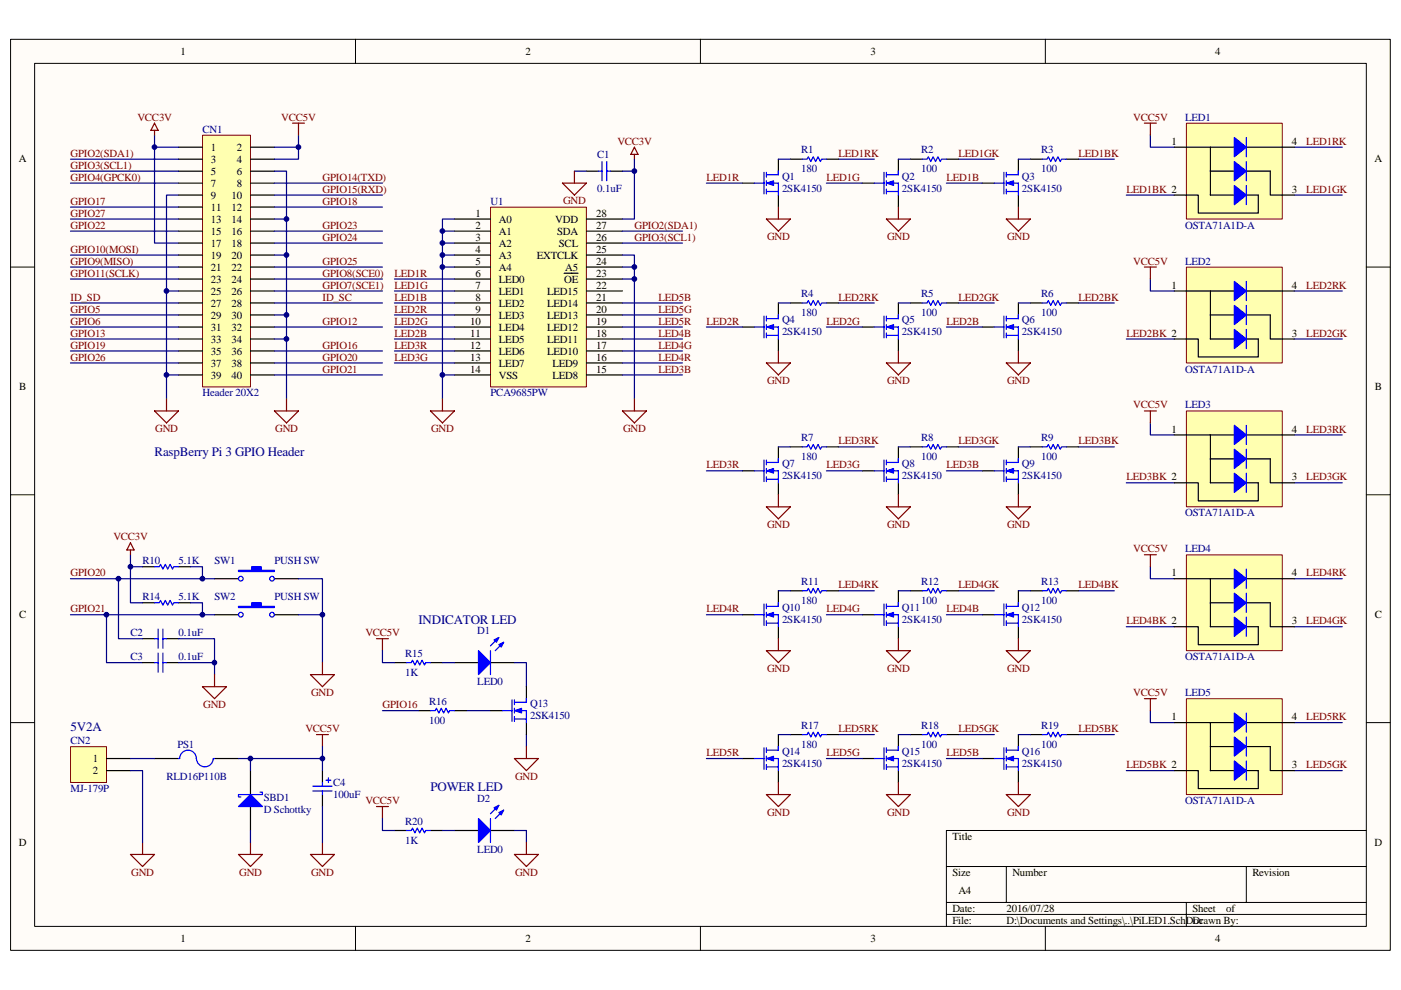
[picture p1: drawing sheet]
<svg xmlns="http://www.w3.org/2000/svg" width="297mm" height="210mm" viewBox="0 0 297 210" stroke-linecap="round" stroke-linejoin="round" font-family="sans-serif">
<path d="M2.3 8.4h292.5v193.2h-292.5z" fill="#fffcf8"/>
<path d="M2.2 8.3h292.6v193.3h-292.6z" fill="none" stroke="#000" stroke-width=".21"/>
<path d="M7.4 13.5h282.3v183h-282.3z" fill="#fffcf8"/>
<g fill="none" stroke="#000" stroke-width=".21">
<path d="M7.3 13.4h282.4v183.1h-282.4zM75.4 8.3v5.1M148.5 8.3v5.1M221.6 8.3v5.1M2.2 56.6h5.1M289.7 56.6h5.1M2.2 104.9h5.1M289.7 104.9h5.1M2.2 153.3h5.1M289.7 153.3h5.1M289.7 176.1h-89v20.4M75.4 196.5v5.1"/>
<path d="M148.5 196.5v5.1M200.7 183.8h89M200.7 191.4h89M200.7 194h89M213.4 183.8v7.6M221.6 196.5v5.1M251.5 191.4v5.1M264.2 183.8v7.6"/>
</g>
<path d="M68.4 163.4v2.6M68.4 168.5v2.6" fill="none" stroke="#000" stroke-width=".25"/>
<path d="M66.3 166.8h4.1M66.3 167.8h4.1M68.4 166v.8M68.4 167.8v.7M69.1 165.5h1M69.6 165v1" fill="none" stroke="#00f" stroke-width=".25"/>
<path d="M67.1 155.8h2.5M68.4 155.8v2.5M68.4 178.7v2.5M65.8 181.2h5.1l-2.5 2.6z" fill="none" stroke="#800000" stroke-width=".25"/>
<path d="M15 158.4h7.6v7.6h-7.6z" fill="#ffffb0"/>
<path d="M15 158.4h7.6v7.6h-7.6z" fill="none" stroke="#800000" stroke-width=".21"/>
<g fill="none" stroke="#000" stroke-width=".25">
<path d="M30.2 120.2h2.6M30.2 127.8h2.6M30.2 135.5h2.6M35.3 135.5h2.5M37.8 120.2h2.6M37.8 127.8h2.6M45.5 122.7h5.1M45.5 130.4h5.1M58.2 122.7h5.1M58.2 130.4h5.1M30.2 140.5h2.6M35.3 140.5h2.5"/>
<path d="M22.6 160.9h5.1M22.6 163.4h5.1"/>
</g>
<path d="M27.7 115.1l.7 1.5h-1.5zM27.7 116.6v1.1M42.9 145.6h5.1l-2.5 2.6zM45.5 143.1v2.5M65.8 143.1h5.1l-2.5 2.5zM68.4 140.5v2.6M30.2 178.7v2.5M27.7 181.2h5.1l-2.6 2.6z" fill="none" stroke="#800000" stroke-width=".25"/>
<g fill="#00f" stroke="#00f" stroke-width=".25">
<path d="M50.6 121h2.8v-.8h2v.8h2.8v.2h-7.6z" fill-rule="evenodd"/>
<path d="M50.6 128.6h2.8v-.8h2v.8h2.8v.3h-7.6z" fill-rule="evenodd"/>
</g>
<g fill="none" stroke="#00f" stroke-width=".25">
<path d="M32.8 120.2h1l.2-.5 .5 1 .5-1 .6 1 .5-1 .5 1 .2-.5h1M32.8 127.8h1l.2-.5 .5 1.1 .5-1.1 .6 1.1 .5-1.1 .5 1.1 .2-.6h1M32.8 135.5h.7M33.5 133.4v4.1M33.5 138.5v4.1M34.5 133.4v4.1M34.5 138.5v4.1M34.5 135.5h.8M32.8 140.5h.7M34.5 140.5h.8"/>
<circle cx="51.1" cy="130.4" r=".5"/>
<circle cx="51.1" cy="122.7" r=".5"/>
<circle cx="57.7" cy="130.4" r=".5"/>
<circle cx="57.7" cy="122.7" r=".5"/>
</g>
<path d="M27.7 117.7v10.1h2.5M14.9 122.7h30.6M14.9 130.4h30.6M22.6 130.4v10.1h7.6M25.1 122.7v12.8h5.1M27.7 120.2h2.5M40.4 120.2h2.5v2.5M40.4 127.8h2.5v2.6M63.3 122.7h5.1v7.7h-5.1M68.4 130.4v10.1M45.5 140.5v2.6" fill="none" stroke="#000080" stroke-width=".25"/>
<path d="M43 28.7h10.1v53.4h-10.1z" fill="#ffffb0"/>
<path d="M42.9 28.7h10.2v53.4h-10.2z" fill="none" stroke="#800000" stroke-width=".21"/>
<g fill="none" stroke="#000" stroke-width=".25">
<path d="M37.8 31.2h5.1M37.8 33.8h5.1M37.8 36.3h5.1M37.8 38.8h5.1M53.1 31.2h5.1M53.1 33.8h5.1M53.1 36.3h5.1M53.1 38.8h5.1M37.8 41.4h5.1M37.8 43.9h5.1M37.8 46.5h5.1M37.8 49h5.1"/>
<path d="M37.8 51.6h5.1M37.8 54.1h5.1M37.8 56.6h5.1M37.8 59.2h5.1M53.1 41.4h5.1M53.1 43.9h5.1M53.1 46.5h5.1M53.1 49h5.1M53.1 51.6h5.1M53.1 54.1h5.1M53.1 56.6h5.1M53.1 59.2h5.1"/>
<path d="M37.8 61.7h5.1M37.8 64.3h5.1M37.8 66.8h5.1M37.8 69.4h5.1M37.8 71.9h5.1M37.8 74.4h5.1M37.8 77h5.1M37.8 79.5h5.1M53.1 61.7h5.1M53.1 64.3h5.1M53.1 66.8h5.1M53.1 69.4h5.1"/>
<path d="M53.1 71.9h5.1M53.1 74.4h5.1M53.1 77h5.1M53.1 79.5h5.1M53.1 163.4v5.1M53.1 171.1v5"/>
</g>
<g fill="none" stroke="#000080" stroke-width=".25">
<path d="M14.9 33.8h22.9M14.9 36.3h22.9M14.9 38.8h22.9M32.8 28.7v2.5h5M32.8 31.2v20.4h5M58.2 36.3h2.5v30.5h-2.5M58.2 38.8h22.9M63.3 28.7v2.5h-5.1M63.3 31.2v2.6h-5.1M14.9 54.1h22.9M14.9 46.5h22.9M14.9 43.9h22.9"/>
<path d="M14.9 49h22.9M14.9 56.6h22.9M14.9 59.2h22.9M37.8 41.4h-2.5v20.3h2.5M58.2 54.1h2.5M58.2 46.5h2.5M58.2 43.9h22.9M58.2 49h22.9M58.2 56.6h22.9M58.2 59.2h22.9M58.2 41.4h22.9M58.2 51.6h22.9"/>
<path d="M14.9 64.3h22.9M14.9 66.8h22.9M14.9 69.4h22.9M14.9 71.9h22.9M14.9 74.4h22.9M14.9 77h22.9M35.3 61.7v17.8h2.5M35.3 79.5v5.1M58.2 64.3h22.9M58.2 69.4h22.9M58.2 71.9h2.5M58.2 74.4h22.9"/>
<path d="M58.2 77h22.9M58.2 61.7h22.9M58.2 79.5h22.9M60.7 66.8v17.8M68.4 158.3v2.6h-15.3v2.5"/>
</g>
<path d="M32.8 26.1l.7 1.5h-1.5zM32.8 27.6v1.1M62 26.1h2.6M63.3 26.1v2.6M32.8 87.2h5l-2.5 2.5zM35.3 84.6v2.6M58.2 87.2h5.1l-2.6 2.5zM60.7 84.6v2.6" fill="none" stroke="#800000" stroke-width=".25"/>
<path d="M50.6 171.1l2.5-2.6 2.5 2.6z" fill="#00f" stroke="#00f" stroke-width=".25"/>
<path d="M55.1 168h.5v.5h-5v.5h.5" fill="none" stroke="#00f" stroke-width=".25"/>
<path d="M104 44h20.3v38.1h-20.3z" fill="#ffffb0"/>
<path d="M104 43.9h20.3v38.2h-20.3z" fill="none" stroke="#800000" stroke-width=".21"/>
<g fill="none" stroke="#000" stroke-width=".25">
<path d="M124.3 36.3h2.6M129.4 36.3h2.6M157.4 38.8h2.6M165 33.8v2.5M96.3 46.5h7.7M96.3 49h7.7M96.3 51.6h7.7M96.3 54.1h7.7M96.3 56.6h7.7M96.3 59.2h7.7M119.6 58h3M124.3 46.5h7.7"/>
<path d="M124.3 49h7.7M124.3 51.6h7.7M124.3 54.1h7.7M124.3 56.6h7.7M124.3 59.2h7.7M165 41.4v2.5M96.3 61.7h7.7M96.3 64.3h7.7M96.3 66.8h7.7M96.3 69.4h7.7M96.3 71.9h7.7M96.3 74.4h7.7"/>
<path d="M96.3 77h7.7M96.3 79.5h7.7M124.3 61.7h7.7M124.3 64.3h7.7M124.3 66.8h7.7M124.3 69.4h7.7M124.3 71.9h7.7M124.3 74.4h7.7M124.3 77h7.7M124.3 79.5h7.7M83.6 140.5h2.6M88.7 150.7h2.6"/>
<path d="M91.3 140.5h2.5M96.3 140.5h5.1M96.3 150.7h2.6M104 140.5h5.1M32.8 160.9h5M45.5 160.9h5.1M83.6 176.1h2.6M91.3 176.1h2.5M96.3 176.1h5.1M104 176.1h5.1"/>
</g>
<g fill="none" stroke="#000080" stroke-width=".25">
<path d="M121.8 36.3h2.5M132 36.3h2.5v10.2h-2.5M134.5 33.8v2.5M243.9 28.7v2.5h5.1M274.4 31.2h10.2M83.6 59.2h12.7M93.8 49h2.5M93.8 51.6h2.5M93.8 54.1h2.5M93.8 56.6h2.5M96.3 46.5h-2.5v38.1M132 54.1h2.5v30.5"/>
<path d="M132 49h12.7M132 51.6h12.7M132 56.6h2.5M132 59.2h2.5M238.8 41.4h10.2M274.4 41.4h10.2M83.6 61.7h12.7M83.6 64.3h12.7M83.6 66.8h12.7M83.6 69.4h12.7M83.6 71.9h12.7M83.6 74.4h12.7"/>
<path d="M83.6 77h12.7M93.8 79.5h2.5M132 79.5h12.7M132 64.3h12.7M132 66.8h12.7M132 69.4h12.7M132 71.9h12.7M132 74.4h12.7M132 77h12.7M37.8 135.5h7.7v5h-7.7M81.1 138v2.5h2.5M81.1 150.7h7.6"/>
<path d="M93.8 140.5h2.5M98.9 150.7h5.1M109.1 140.5h2.5v5.1M111.6 155.8v2.5M27.7 163.4h2.5v15.3M27.7 160.9h5.1M50.6 160.9h2.5M53.1 176.1v2.6M68.4 160.9v2.5M68.4 171.1v7.6M81.1 173.6v2.5h2.5M93.8 176.1h2.5"/>
<path d="M109.1 176.1h2.5v2.6"/>
</g>
<g fill="none" stroke="#800000" stroke-width=".25">
<path d="M119.2 38.8h5.1l-2.5 2.6zM121.8 36.3v2.5M134.5 31.2l.8 1.5h-1.6zM134.5 32.7v1.1M162.5 46.5h5.1l-2.6 2.5zM165 43.9v2.6M91.3 87.2h5l-2.5 2.5zM93.8 84.6v2.6M132 87.2h5.1l-2.6 2.5zM134.5 84.6v2.6M79.8 135.5h2.6M81.1 135.5v2.5"/>
<path d="M111.6 158.3v2.6M53.1 178.7v2.5M79.8 171.1h2.6M81.1 171.1v2.5M109.1 160.9h5l-2.5 2.5zM111.6 178.7v2.5M50.6 181.2h5l-2.5 2.6zM109.1 181.2h5l-2.5 2.6z"/>
</g>
<g fill="none" stroke="#00f" stroke-width=".25">
<path d="M126.9 36.3h.7M127.6 34.3v4M128.6 34.3v4M128.6 36.3h.8M160 38.8h2M162 36.6v4.5M162.5 38.8h2.5v2.6M162.5 36.6v1M162.5 38.3v1M165 36.3v.8h-2.5M162.5 40.6h2.5M162.5 40.1v1"/>
<path d="M104 138v5.1M105.8 135.2l-1.8 1.8M106.8 136.2l-1.8 1.8M86.2 140.5h1l.3-.5 .5 1.1 .5-1.1 .5 1.1 .5-1.1 .5 1.1 .3-.6h1M91.3 150.7h1l.2-.5 .5 1 .6-1 .5 1 .5-1 .5 1 .2-.5h1M37.8 160.9l.3-.1a1.77 1.77 0 0 1 1.8-1.7 1.77 1.77 0 0 1 1.7 1.8M41.7 160.9a1.77 1.77 0 0 0 1.7 1.7 1.77 1.77 0 0 0 1.8-1.6M45.2 160.9h.3M86.2 176.1h1l.3-.5 .5 1.1 .5-1.1 .5 1.1 .5-1.1 .5 1.1 .3-.6h1M104 173.6v5.1M105.8 170.8l-1.8 1.8M106.8 171.8l-1.8 1.8"/>
</g>
<g fill="#00f" stroke="#00f" stroke-width=".25">
<path d="M101.4 173.6l2.6 2.5-2.6 2.6z"/>
<path d="M105.8 172.3l1-.5-.5 1z"/>
<path d="M104.8 171.3l1-.5-.5 1z"/>
<path d="M101.4 138l2.6 2.5-2.6 2.6z"/>
<path d="M105.8 136.7l1-.5-.5 1z"/>
<path d="M104.8 135.7l1-.5-.5 1z"/>
</g>
<path d="M162.5 38.8l1.5-.5v1z" fill="#00f" stroke="#00f" stroke-width=".21"/>
<path d="M251.6 26.2h20.3v20.3h-20.3z" fill="#ffffb0"/>
<path d="M251.5 26.1h20.4v20.4h-20.4z" fill="none" stroke="#800000" stroke-width=".21"/>
<g fill="none" stroke="#000" stroke-width=".25">
<path d="M167.6 33.8h2.5M175.2 33.8h2.6M182.8 38.8h2.6M190.5 33.8v2.5M193 33.8h2.6M200.7 33.8h2.5M208.3 38.8h2.5M215.9 33.8v2.5M218.5 33.8h2.5M226.1 33.8h2.5M249 31.2h12.7M256.6 36.3h5.1"/>
<path d="M256.6 31.2v10.2h5.1M264.2 36.3h5.1v5.1h5.1M264.2 31.2h10.2M190.5 41.4v2.5M215.9 41.4v2.5M249 41.4h5.1v3.8h12.7v-3.8h-2.6M157.4 69.4h2.6M165 64.3v2.5M165 71.9v2.5M104 150.7h2.5M111.6 145.6v2.6M111.6 153.3v2.5"/>
</g>
<g fill="#00f" stroke="#00f" stroke-width=".25">
<path d="M261.7 29.2l2.5 2-2.5 2.1z"/>
<path d="M261.7 34.3l2.5 2-2.5 2z"/>
<path d="M261.7 39.3l2.5 2.1-2.5 2z"/>
</g>
<g fill="none" stroke="#00f" stroke-width=".25">
<path d="M170.1 33.8h1l.3-.5 .5 1 .5-1 .5 1 .5-1 .5 1 .3-.5h1M185.4 38.8h2M187.4 36.6v4.5M187.9 38.8h2.6v2.6M187.9 36.6v1M187.9 38.3v1M190.5 36.3v.8h-2.6M195.6 33.8h1l.2-.5 .5 1 .5-1 .5 1 .6-1 .5 1 .2-.5h1.1M210.8 38.8h2M212.8 36.6v4.5M213.4 38.8h2.5v2.6M213.4 36.6v1"/>
<path d="M213.4 38.3v1M215.9 36.3v.8h-2.5M221 33.8h1l.3-.5 .5 1 .5-1 .5 1 .5-1 .5 1 .3-.5h1M264.2 29.2v4.1M264.2 34.3v4M264.2 39.3v4.1M187.9 40.6h2.6M187.9 40.1v1M213.4 40.6h2.5M213.4 40.1v1M160 69.4h2M162 67.1v4.5"/>
<path d="M162.5 69.4h2.5v2.5M162.5 71.1h2.5M162.5 67.1v1M162.5 68.9v1M162.5 70.6v1M165 66.8v.8h-2.5M106.5 150.7h2.1M108.6 148.4v4.6M109.1 150.7h2.5v2.6M109.1 152.5h2.5M109.1 148.4v1.1M109.1 150.2v1"/>
<path d="M109.1 152v1M111.6 148.2v.7h-2.5"/>
</g>
<g fill="#00f" stroke="#00f" stroke-width=".21">
<path d="M109.1 150.7l1.5-.5v1z"/>
<path d="M187.9 38.8l1.6-.5v1z"/>
<path d="M213.4 38.8l1.5-.5v1z"/>
<path d="M162.5 69.4l1.5-.5v1z"/>
</g>
<g fill="none" stroke="#000080" stroke-width=".25">
<path d="M149.8 38.8h7.6M165 33.8h2.6M175.2 38.8h7.6M177.8 33.8h7.6M190.5 33.8h2.5M200.7 38.8h7.6M203.2 33.8h7.6M215.9 33.8h2.6M228.6 33.8h7.7M243.9 59.2v2.5h5.1M238.8 71.9h10.2M274.4 61.7h10.2"/>
<path d="M274.4 71.9h10.2"/>
</g>
<path d="M242.6 26.1h2.6M243.9 26.1v2.6M187.9 46.5h5.1l-2.5 2.5zM190.5 43.9v2.6M213.4 46.5h5.1l-2.6 2.5zM215.9 43.9v2.6M162.5 77h5.1l-2.6 2.5zM165 74.4v2.6" fill="none" stroke="#800000" stroke-width=".25"/>
<path d="M251.6 56.7h20.3v20.3h-20.3z" fill="#ffffb0"/>
<path d="M251.5 56.7h20.4v20.3h-20.4z" fill="none" stroke="#800000" stroke-width=".21"/>
<g fill="none" stroke="#000" stroke-width=".25">
<path d="M167.6 64.3h2.5M175.2 64.3h2.6M182.8 69.4h2.6M190.5 64.3v2.5M190.5 71.9v2.5M193 64.3h2.6M200.7 64.3h2.5M208.3 69.4h2.5M215.9 64.3v2.5M215.9 71.9v2.5M218.5 64.3h2.5M226.1 64.3h2.5"/>
<path d="M249 71.9h5.1v3.8h12.7v-3.8h-2.6M249 61.7h12.7M256.6 66.8h5.1M256.6 61.7v10.2h5.1M264.2 66.8h5.1v5.1h5.1M264.2 61.7h10.2M157.4 99.9h2.6M165 94.8v2.5M165 102.4v2.5"/>
</g>
<g fill="#00f" stroke="#00f" stroke-width=".25">
<path d="M261.7 59.7l2.5 2-2.5 2.1z"/>
<path d="M261.7 64.8l2.5 2-2.5 2.1z"/>
<path d="M261.7 69.9l2.5 2-2.5 2z"/>
</g>
<g fill="none" stroke="#00f" stroke-width=".25">
<path d="M264.2 59.7v4.1M170.1 64.3h1l.3-.5 .5 1 .5-1 .5 1 .5-1 .5 1 .3-.5h1M185.4 69.4h2M187.4 67.1v4.5M187.9 69.4h2.6v2.5M187.9 71.1h2.6M187.9 67.1v1M187.9 68.9v1M187.9 70.6v1M190.5 66.8v.8h-2.6M195.6 64.3h1l.2-.5 .5 1 .5-1 .5 1 .6-1 .5 1 .2-.5h1.1M210.8 69.4h2"/>
<path d="M212.8 67.1v4.5M213.4 69.4h2.5v2.5M213.4 71.1h2.5M213.4 67.1v1M213.4 68.9v1M213.4 70.6v1M215.9 66.8v.8h-2.5M221 64.3h1l.3-.5 .5 1 .5-1 .5 1 .5-1 .5 1 .3-.5h1M264.2 64.8v4.1M264.2 69.9v4M160 99.9h2M162 97.6v4.6"/>
<path d="M162.5 99.9h2.5v2.5M162.5 97.6v1M162.5 99.4v1M165 97.3v.8h-2.5M162.5 101.6h2.5M162.5 101.1v1.1"/>
</g>
<g fill="none" stroke="#000080" stroke-width=".25">
<path d="M149.8 69.4h7.6M165 64.3h2.6M175.2 69.4h7.6M177.8 64.3h7.6M190.5 64.3h2.5M200.7 69.4h7.6M203.2 64.3h7.6M215.9 64.3h2.6M228.6 64.3h7.7M243.9 89.7v2.5h5.1M274.4 92.2h10.2M238.8 102.4h10.2"/>
<path d="M274.4 102.4h10.2"/>
</g>
<path d="M242.6 56.6h2.6M243.9 56.6v2.6M187.9 77h5.1l-2.5 2.5zM190.5 74.4v2.6M213.4 77h5.1l-2.6 2.5zM215.9 74.4v2.6M162.5 107.5h5.1l-2.6 2.5zM165 104.9v2.6" fill="none" stroke="#800000" stroke-width=".25"/>
<g fill="#00f" stroke="#00f" stroke-width=".21">
<path d="M187.9 69.4l1.6-.5v1z"/>
<path d="M213.4 69.4l1.5-.5v1z"/>
<path d="M162.5 99.9l1.5-.5v1z"/>
</g>
<path d="M251.6 87.2h20.3v20.3h-20.3z" fill="#ffffb0"/>
<path d="M251.5 87.2h20.4v20.3h-20.4z" fill="none" stroke="#800000" stroke-width=".21"/>
<g fill="none" stroke="#000" stroke-width=".25">
<path d="M167.6 94.8h2.5M175.2 94.8h2.6M182.8 99.9h2.6M190.5 94.8v2.5M193 94.8h2.6M200.7 94.8h2.5M208.3 99.9h2.5M215.9 94.8v2.5M218.5 94.8h2.5M226.1 94.8h2.5M249 92.2h12.7M256.6 97.3h5.1"/>
<path d="M256.6 92.2v10.2h5.1M264.2 97.3h5.1v5.1h5.1M264.2 92.2h10.2M190.5 102.4v2.5M215.9 102.4v2.5M249 102.4h5.1v3.8h12.7v-3.8h-2.6M157.4 130.4h2.6M165 125.3v2.5M165 132.9v2.6"/>
</g>
<g fill="#00f" stroke="#00f" stroke-width=".25">
<path d="M261.7 90.2l2.5 2-2.5 2.1z"/>
<path d="M261.7 95.3l2.5 2-2.5 2.1z"/>
<path d="M261.7 100.4l2.5 2-2.5 2z"/>
</g>
<g fill="none" stroke="#00f" stroke-width=".25">
<path d="M170.1 94.8h1l.3-.5 .5 1 .5-1 .5 1 .5-1 .5 1 .3-.5h1M185.4 99.9h2M187.4 97.6v4.6M187.9 99.9h2.6v2.5M187.9 97.6v1M187.9 99.4v1M190.5 97.3v.8h-2.6M195.6 94.8h1l.2-.5 .5 1 .5-1 .5 1 .6-1 .5 1 .2-.5h1.1M210.8 99.9h2M212.8 97.6v4.6M213.4 99.9h2.5v2.5M213.4 97.6v1"/>
<path d="M213.4 99.4v1M215.9 97.3v.8h-2.5M221 94.8h1l.3-.5 .5 1 .5-1 .5 1 .5-1 .5 1 .3-.5h1M264.2 90.2v4.1M264.2 95.3v4.1M187.9 101.6h2.6M187.9 101.1v1.1M213.4 101.6h2.5M213.4 101.1v1.1M264.2 100.4v4M160 130.4h2M162 128.1v4.6"/>
<path d="M162.5 130.4h2.5v2.5M162.5 132.2h2.5M162.5 128.1v1M162.5 129.9v1M162.5 131.7v1M165 127.8v.8h-2.5"/>
</g>
<g fill="none" stroke="#000080" stroke-width=".25">
<path d="M149.8 99.9h7.6M165 94.8h2.6M175.2 99.9h7.6M177.8 94.8h7.6M190.5 94.8h2.5M200.7 99.9h7.6M203.2 94.8h7.6M215.9 94.8h2.6M228.6 94.8h7.7M238.8 132.9h10.2M243.9 120.2v2.5h5.1M274.4 122.7h10.2"/>
<path d="M274.4 132.9h10.2"/>
</g>
<path d="M242.6 87.2h2.6M243.9 87.2v2.5M187.9 107.5h5.1l-2.5 2.5zM190.5 104.9v2.6M213.4 107.5h5.1l-2.6 2.5zM215.9 104.9v2.6M162.5 138h5.1l-2.6 2.5zM165 135.5v2.5" fill="none" stroke="#800000" stroke-width=".25"/>
<g fill="#00f" stroke="#00f" stroke-width=".21">
<path d="M187.9 99.9l1.6-.5v1z"/>
<path d="M213.4 99.9l1.5-.5v1z"/>
<path d="M162.5 130.4l1.5-.5v1z"/>
</g>
<path d="M251.6 117.7h20.3v20.3h-20.3z" fill="#ffffb0"/>
<path d="M251.5 117.7h20.4v20.3h-20.4z" fill="none" stroke="#800000" stroke-width=".21"/>
<g fill="none" stroke="#000" stroke-width=".25">
<path d="M167.6 125.3h2.5M175.2 125.3h2.6M182.8 130.4h2.6M190.5 125.3v2.5M190.5 132.9v2.6M193 125.3h2.6M200.7 125.3h2.5M208.3 130.4h2.5M215.9 125.3v2.5M215.9 132.9v2.6M218.5 125.3h2.5M226.1 125.3h2.5"/>
<path d="M249 132.9h5.1v3.8h12.7v-3.8h-2.6M249 122.7h12.7M256.6 127.8h5.1M256.6 122.7v10.2h5.1M264.2 127.8h5.1v5.1h5.1M264.2 122.7h10.2M165 155.8v2.5M157.4 160.9h2.6M165 163.4v2.6"/>
</g>
<g fill="#00f" stroke="#00f" stroke-width=".25">
<path d="M261.7 120.7l2.5 2-2.5 2.1z"/>
<path d="M261.7 125.8l2.5 2-2.5 2.1z"/>
<path d="M261.7 130.9l2.5 2-2.5 2.1z"/>
</g>
<g fill="none" stroke="#00f" stroke-width=".25">
<path d="M170.1 125.3h1l.3-.5 .5 1 .5-1 .5 1 .5-1 .5 1 .3-.5h1M185.4 130.4h2M187.4 128.1v4.6M187.9 130.4h2.6v2.5M187.9 132.2h2.6M187.9 128.1v1M187.9 129.9v1M187.9 131.7v1M190.5 127.8v.8h-2.6M195.6 125.3h1l.2-.5 .5 1 .5-1 .5 1 .6-1 .5 1 .2-.5h1.1M210.8 130.4h2M212.8 128.1v4.6"/>
<path d="M213.4 130.4h2.5v2.5M213.4 132.2h2.5M213.4 128.1v1M213.4 129.9v1M213.4 131.7v1M215.9 127.8v.8h-2.5M221 125.3h1l.3-.5 .5 1 .5-1 .5 1 .5-1 .5 1 .3-.5h1M264.2 120.7v4.1M264.2 125.8v4.1M264.2 130.9v4.1M162 158.6v4.6M162.5 158.6v1"/>
<path d="M165 158.3v.8h-2.5M160 160.9h2M162.5 160.9h2.5v2.5M162.5 162.7h2.5M162.5 160.4v1M162.5 162.2v1"/>
</g>
<g fill="none" stroke="#000080" stroke-width=".25">
<path d="M149.8 130.4h7.6M165 125.3h2.6M175.2 130.4h7.6M177.8 125.3h7.6M190.5 125.3h2.5M200.7 130.4h7.6M203.2 125.3h7.6M215.9 125.3h2.6M228.6 125.3h7.7M243.9 150.7v2.6h5.1M274.4 153.3h10.2M238.8 163.4h10.2"/>
<path d="M274.4 163.4h10.2"/>
</g>
<path d="M242.6 117.7h2.6M243.9 117.7v2.5M187.9 138h5.1l-2.5 2.5zM190.5 135.5v2.5M213.4 138h5.1l-2.6 2.5zM215.9 135.5v2.5M162.5 168.5h5.1l-2.6 2.6zM165 166v2.5" fill="none" stroke="#800000" stroke-width=".25"/>
<g fill="#00f" stroke="#00f" stroke-width=".21">
<path d="M187.9 130.4l1.6-.5v1z"/>
<path d="M213.4 130.4l1.5-.5v1z"/>
<path d="M162.5 160.9l1.5-.5v1z"/>
</g>
<path d="M251.6 148.2h20.3v20.3h-20.3z" fill="#ffffb0"/>
<path d="M251.5 148.2h20.4v20.3h-20.4z" fill="none" stroke="#800000" stroke-width=".21"/>
<g fill="none" stroke="#000" stroke-width=".25">
<path d="M167.6 155.8h2.5M175.2 155.8h2.6M190.5 155.8v2.5M193 155.8h2.6M200.7 155.8h2.5M215.9 155.8v2.5M218.5 155.8h2.5M226.1 155.8h2.5M249 153.3h12.7M256.6 158.3h5.1M256.6 153.3v10.1h5.1M264.2 158.3h5.1v5.1h5.1"/>
<path d="M264.2 153.3h10.2M182.8 160.9h2.6M190.5 163.4v2.6M208.3 160.9h2.5M215.9 163.4v2.6M249 163.4h5.1v3.9h12.7v-3.9h-2.6"/>
</g>
<g fill="#00f" stroke="#00f" stroke-width=".25">
<path d="M261.7 151.2l2.5 2.1-2.5 2z"/>
<path d="M261.7 156.3l2.5 2-2.5 2.1z"/>
<path d="M261.7 161.4l2.5 2-2.5 2.1z"/>
</g>
<g fill="none" stroke="#00f" stroke-width=".25">
<path d="M170.1 155.8h1l.3-.5 .5 1 .5-1 .5 1 .5-1 .5 1 .3-.5h1M187.4 158.6v4.6M187.9 158.6v1M190.5 158.3v.8h-2.6M195.6 155.8h1l.2-.5 .5 1 .5-1 .5 1 .6-1 .5 1 .2-.5h1.1M212.8 158.6v4.6M213.4 158.6v1M215.9 158.3v.8h-2.5M221 155.8h1l.3-.5 .5 1 .5-1 .5 1 .5-1 .5 1 .3-.5h1M264.2 151.2v4.1M264.2 156.3v4.1M185.4 160.9h2"/>
<path d="M187.9 160.9h2.6v2.5M187.9 162.7h2.6M187.9 160.4v1M187.9 162.2v1M210.8 160.9h2M213.4 160.9h2.5v2.5M213.4 162.7h2.5M213.4 160.4v1M213.4 162.2v1M264.2 161.4v4.1"/>
</g>
<path d="M165 155.8h2.6M177.8 155.8h7.6M190.5 155.8h2.5M203.2 155.8h7.6M215.9 155.8h2.6M228.6 155.8h7.7M149.8 160.9h7.6M175.2 160.9h7.6M200.7 160.9h7.6" fill="none" stroke="#000080" stroke-width=".25"/>
<path d="M242.6 148.2h2.6M243.9 148.2v2.5M187.9 168.5h5.1l-2.5 2.6zM190.5 166v2.5M213.4 168.5h5.1l-2.6 2.6zM215.9 166v2.5" fill="none" stroke="#800000" stroke-width=".25"/>
<g fill="#00f" stroke="#00f" stroke-width=".21">
<path d="M187.9 160.9l1.6-.5v1z"/>
<path d="M213.4 160.9l1.5-.5v1z"/>
</g>
<g fill="#000080" stroke="#000080" stroke-width=".21">
<circle cx="22.6" cy="130.4" r=".5"/>
<circle cx="25.1" cy="122.7" r=".5"/>
<circle cx="27.7" cy="120.2" r=".5"/>
<circle cx="32.8" cy="31.2" r=".5"/>
<circle cx="35.3" cy="79.5" r=".5"/>
<circle cx="35.3" cy="61.7" r=".5"/>
<circle cx="42.9" cy="130.4" r=".5"/>
<circle cx="42.9" cy="122.7" r=".5"/>
<circle cx="45.5" cy="140.5" r=".49"/>
<circle cx="53.1" cy="160.9" r=".49"/>
<circle cx="60.7" cy="71.9" r=".5"/>
<circle cx="60.7" cy="66.8" r=".5"/>
<circle cx="60.7" cy="54.1" r=".5"/>
<circle cx="60.7" cy="46.5" r=".5"/>
<circle cx="63.3" cy="31.2" r=".5"/>
<circle cx="68.4" cy="160.9" r=".5"/>
<circle cx="68.4" cy="130.4" r=".5"/>
<circle cx="93.8" cy="79.5" r=".5"/>
<circle cx="93.8" cy="56.6" r=".5"/>
<circle cx="93.8" cy="54.1" r=".5"/>
<circle cx="93.8" cy="51.5" r=".5"/>
<circle cx="93.8" cy="49" r=".5"/>
<circle cx="134.5" cy="59.2" r=".5"/>
<circle cx="134.5" cy="56.6" r=".5"/>
<circle cx="134.5" cy="36.3" r=".5"/>
</g>
<g font-size="2.8" fill="#000080">
<text x="32.8" y="96.7">RaspBerry Pi 3 GPIO Header</text>
<text x="88.7" y="132.3">INDICATOR LED</text>
<text x="15" y="155.2">5V2A</text>
<text x="91.3" y="167.9">POWER LED</text>
</g>
<g font-size="2.3">
<text x="38.3" y="11.6">1</text>
<text x="111.4" y="11.6">2</text>
<text x="184.5" y="11.6">3</text>
<text x="257.7" y="11.6">4</text>
<text x="4" y="34.5">A</text>
<text x="44.7" y="32">1</text>
<text x="44.7" y="34.5">3</text>
<text x="50.2" y="32">2</text>
<text x="50.2" y="34.5">4</text>
<text x="248.4" y="30.7">1</text>
<text x="273.9" y="30.7">4</text>
<text x="291.4" y="34.5">A</text>
<text x="44.7" y="37.1">5</text>
<text x="44.7" y="39.6">7</text>
<text x="50.2" y="37.1">6</text>
<text x="50.2" y="39.6">8</text>
<text x="273.9" y="40.9">3</text>
<text x="44.7" y="42.1">9</text>
<text x="44.7" y="44.7">11</text>
<text x="44.7" y="47.2">13</text>
<text x="49.1" y="42.1">10</text>
<text x="49.1" y="44.7">12</text>
<text x="49.1" y="47.2">14</text>
<text x="100.8" y="46">1</text>
<text x="105.8" y="47.2">A0</text>
<text x="117.7" y="47.2">VDD</text>
<text x="126.4" y="46">28</text>
<text x="44.7" y="49.8">15</text>
<text x="44.7" y="52.3">17</text>
<text x="49.1" y="49.8">16</text>
<text x="49.1" y="52.3">18</text>
<text x="100.8" y="48.5">2</text>
<text x="100.8" y="51">3</text>
<text x="100.8" y="53.6">4</text>
<text x="105.8" y="49.8">A1</text>
<text x="105.8" y="52.3">A2</text>
<text x="118.1" y="49.8">SDA</text>
<text x="118.5" y="52.3">SCL</text>
<text x="126.4" y="53.6">25</text>
<text x="126.4" y="48.5">27</text>
<text x="126.4" y="51">26</text>
<text x="44.7" y="54.9">19</text>
<text x="44.7" y="57.4">21</text>
<text x="44.7" y="59.9">23</text>
<text x="49.1" y="54.9">20</text>
<text x="49.1" y="57.4">22</text>
<text x="49.1" y="59.9">24</text>
<text x="100.8" y="56.1">5</text>
<text x="100.8" y="58.7">6</text>
<text x="105.8" y="54.9">A3</text>
<text x="105.8" y="57.4">A4</text>
<text x="105.8" y="59.9">LED0</text>
<text x="113.8" y="54.9">EXTCLK</text>
<text x="119.6" y="59.9">OE</text>
<text x="119.8" y="57.4">A5</text>
<text x="126.4" y="56.1">24</text>
<text x="126.4" y="58.7">23</text>
<text x="44.7" y="62.5">25</text>
<text x="44.7" y="65">27</text>
<text x="49.1" y="62.5">26</text>
<text x="49.1" y="65">28</text>
<text x="100.8" y="61.2">7</text>
<text x="100.8" y="63.8">8</text>
<text x="105.8" y="62.5">LED1</text>
<text x="105.8" y="65">LED2</text>
<text x="116" y="65">LED14</text>
<text x="116" y="62.5">LED15</text>
<text x="126.4" y="63.8">21</text>
<text x="126.4" y="61.2">22</text>
<text x="248.4" y="61.2">1</text>
<text x="273.9" y="61.2">4</text>
<text x="44.7" y="67.6">29</text>
<text x="44.7" y="70.1">31</text>
<text x="49.1" y="67.6">30</text>
<text x="49.1" y="70.1">32</text>
<text x="99.7" y="68.8">10</text>
<text x="99.7" y="71.4">11</text>
<text x="100.8" y="66.3">9</text>
<text x="105.8" y="67.6">LED3</text>
<text x="105.8" y="70.1">LED4</text>
<text x="116" y="70.1">LED12</text>
<text x="116" y="67.6">LED13</text>
<text x="126.4" y="71.4">18</text>
<text x="126.4" y="68.8">19</text>
<text x="126.4" y="66.3">20</text>
<text x="273.9" y="71.4">3</text>
<text x="44.7" y="72.7">33</text>
<text x="44.7" y="75.2">35</text>
<text x="44.7" y="77.7">37</text>
<text x="49.1" y="72.7">34</text>
<text x="49.1" y="75.2">36</text>
<text x="49.1" y="77.7">38</text>
<text x="99.7" y="73.9">12</text>
<text x="99.7" y="76.5">13</text>
<text x="105.8" y="72.7">LED5</text>
<text x="105.8" y="75.2">LED6</text>
<text x="105.8" y="77.7">LED7</text>
<text x="116" y="75.2">LED10</text>
<text x="116" y="72.7">LED11</text>
<text x="117.1" y="77.7">LED9</text>
<text x="126.4" y="76.5">16</text>
<text x="126.4" y="73.9">17</text>
<text x="4" y="82.8">B</text>
<text x="44.7" y="80.3">39</text>
<text x="49.1" y="80.3">40</text>
<text x="99.7" y="79">14</text>
<text x="105.8" y="80.3">VSS</text>
<text x="117.1" y="80.3">LED8</text>
<text x="126.4" y="79">15</text>
<text x="291.5" y="82.8">B</text>
<text x="248.4" y="91.7">1</text>
<text x="273.9" y="91.7">4</text>
<text x="273.9" y="101.9">3</text>
<text x="248.4" y="122.2">1</text>
<text x="273.9" y="122.2">4</text>
<text x="4" y="131.1">C</text>
<text x="291.5" y="131.1">C</text>
<text x="273.9" y="132.4">3</text>
<text x="248.4" y="152.8">1</text>
<text x="273.9" y="152.8">4</text>
<text x="19.7" y="161.6">1</text>
<text x="19.7" y="164.2">2</text>
<text x="273.9" y="162.9">3</text>
<text x="4" y="179.4">D</text>
<text x="201.9" y="178.1">Title</text>
<text x="291.4" y="179.4">D</text>
<text x="201.9" y="185.8">Size</text>
<text x="214.6" y="185.8">Number</text>
<text x="265.5" y="185.8">Revision</text>
<text x="203.2" y="189.6">A4</text>
<text x="201.9" y="193.4">Date:</text>
<text x="201.9" y="195.9">File:</text>
<text x="213.4" y="193.4">2016/07/28</text>
<text x="213.4" y="195.9">D:\Documents and Settings\..\PiLED1.SchDoc</text>
<text x="252.8" y="195.9">Drawn By:</text>
<text x="252.8" y="193.4">Sheet</text>
<text x="259.9" y="193.4">of</text>
<text x="38.3" y="199.8">1</text>
<text x="111.4" y="199.8">2</text>
<text x="184.5" y="199.8">3</text>
<text x="257.7" y="199.8">4</text>
</g>
<g font-size="2.3" fill="#800000">
<text x="29.1" y="25.6">VCC3V</text>
<text x="59.6" y="25.6">VCC5V</text>
<text x="240.3" y="25.6">VCC5V</text>
<text x="15" y="33.3">GPIO2(SDA1)</text>
<text x="15" y="35.8">GPIO3(SCL1)</text>
<text x="130.9" y="30.7">VCC3V</text>
<text x="177.8" y="33.3">LED1RK</text>
<text x="203.2" y="33.3">LED1GK</text>
<text x="228.6" y="33.3">LED1BK</text>
<text x="277" y="30.7">LED1RK</text>
<text x="15" y="38.3">GPIO4(GPCK0)</text>
<text x="68.4" y="38.3">GPIO14(TXD)</text>
<text x="68.4" y="40.9">GPIO15(RXD)</text>
<text x="149.8" y="38.3">LED1R</text>
<text x="175.2" y="38.3">LED1G</text>
<text x="200.7" y="38.3">LED1B</text>
<text x="238.8" y="40.9">LED1BK 2</text>
<text x="277" y="40.9">LED1GK</text>
<text x="15" y="43.4">GPIO17</text>
<text x="15" y="46">GPIO27</text>
<text x="68.4" y="43.4">GPIO18</text>
<text x="119.4" y="43.4">GND</text>
<text x="15" y="48.5">GPIO22</text>
<text x="15" y="53.6">GPIO10(MOSI)</text>
<text x="68.4" y="48.5">GPIO23</text>
<text x="68.4" y="51">GPIO24</text>
<text x="134.5" y="48.5">GPIO2(SDA1)</text>
<text x="134.5" y="51">GPIO3(SCL1)</text>
<text x="162.6" y="51">GND</text>
<text x="188.1" y="51">GND</text>
<text x="213.5" y="51">GND</text>
<text x="15" y="56.1">GPIO9(MISO)</text>
<text x="15" y="58.7">GPIO11(SCLK)</text>
<text x="68.4" y="56.1">GPIO25</text>
<text x="68.4" y="58.7">GPIO8(SCE0)</text>
<text x="83.6" y="58.7">LED1R</text>
<text x="240.3" y="56.1">VCC5V</text>
<text x="15" y="63.8">ID_SD</text>
<text x="68.4" y="61.2">GPIO7(SCE1)</text>
<text x="68.4" y="63.8">ID_SC</text>
<text x="83.6" y="61.2">LED1G</text>
<text x="83.6" y="63.8">LED1B</text>
<text x="139.6" y="63.8">LED5B</text>
<text x="177.8" y="63.8">LED2RK</text>
<text x="203.2" y="63.8">LED2GK</text>
<text x="228.6" y="63.8">LED2BK</text>
<text x="277" y="61.2">LED2RK</text>
<text x="15" y="66.3">GPIO5</text>
<text x="15" y="68.8">GPIO6</text>
<text x="15" y="71.4">GPIO13</text>
<text x="68.4" y="68.8">GPIO12</text>
<text x="83.6" y="66.3">LED2R</text>
<text x="83.6" y="68.8">LED2G</text>
<text x="83.6" y="71.4">LED2B</text>
<text x="139.6" y="68.8">LED5R</text>
<text x="139.6" y="66.3">LED5G</text>
<text x="139.6" y="71.4">LED4B</text>
<text x="149.8" y="68.8">LED2R</text>
<text x="175.2" y="68.8">LED2G</text>
<text x="200.7" y="68.8">LED2B</text>
<text x="238.8" y="71.4">LED2BK 2</text>
<text x="277" y="71.4">LED2GK</text>
<text x="15" y="73.9">GPIO19</text>
<text x="15" y="76.5">GPIO26</text>
<text x="68.4" y="73.9">GPIO16</text>
<text x="68.4" y="76.5">GPIO20</text>
<text x="83.6" y="73.9">LED3R</text>
<text x="83.6" y="76.5">LED3G</text>
<text x="139.6" y="76.5">LED4R</text>
<text x="139.6" y="73.9">LED4G</text>
<text x="68.4" y="79">GPIO21</text>
<text x="139.6" y="79">LED3B</text>
<text x="162.6" y="81.5">GND</text>
<text x="188.1" y="81.5">GND</text>
<text x="213.5" y="81.5">GND</text>
<text x="240.3" y="86.6">VCC5V</text>
<text x="32.9" y="91.7">GND</text>
<text x="58.3" y="91.7">GND</text>
<text x="91.4" y="91.7">GND</text>
<text x="132.1" y="91.7">GND</text>
<text x="177.8" y="94.3">LED3RK</text>
<text x="203.2" y="94.3">LED3GK</text>
<text x="228.6" y="94.3">LED3BK</text>
<text x="277" y="91.7">LED3RK</text>
<text x="149.8" y="99.4">LED3R</text>
<text x="175.2" y="99.4">LED3G</text>
<text x="200.7" y="99.4">LED3B</text>
<text x="238.8" y="101.9">LED3BK 2</text>
<text x="277" y="101.9">LED3GK</text>
<text x="162.6" y="112">GND</text>
<text x="188.1" y="112">GND</text>
<text x="213.5" y="112">GND</text>
<text x="24" y="114.6">VCC3V</text>
<text x="240.3" y="117.2">VCC5V</text>
<text x="15" y="122.2">GPIO20</text>
<text x="177.8" y="124.8">LED4RK</text>
<text x="203.2" y="124.8">LED4GK</text>
<text x="228.6" y="124.8">LED4BK</text>
<text x="277" y="122.2">LED4RK</text>
<text x="15" y="129.9">GPIO21</text>
<text x="149.8" y="129.9">LED4R</text>
<text x="175.2" y="129.9">LED4G</text>
<text x="200.7" y="129.9">LED4B</text>
<text x="77.5" y="135">VCC5V</text>
<text x="238.8" y="132.4">LED4BK 2</text>
<text x="277" y="132.4">LED4GK</text>
<text x="162.6" y="142.5">GND</text>
<text x="188.1" y="142.5">GND</text>
<text x="213.5" y="142.5">GND</text>
<text x="66" y="147.6">GND</text>
<text x="240.3" y="147.7">VCC5V</text>
<text x="43.1" y="150.2">GND</text>
<text x="64.7" y="155.3">VCC5V</text>
<text x="81.1" y="150.2">GPIO16</text>
<text x="177.8" y="155.3">LED5RK</text>
<text x="203.2" y="155.3">LED5GK</text>
<text x="228.6" y="155.3">LED5BK</text>
<text x="277" y="152.8">LED5RK</text>
<text x="149.8" y="160.4">LED5R</text>
<text x="175.2" y="160.4">LED5G</text>
<text x="200.7" y="160.4">LED5B</text>
<text x="109.2" y="165.4">GND</text>
<text x="238.8" y="162.9">LED5BK 2</text>
<text x="277" y="162.9">LED5GK</text>
<text x="77.5" y="170.6">VCC5V</text>
<text x="162.6" y="173">GND</text>
<text x="188.1" y="173">GND</text>
<text x="213.5" y="173">GND</text>
<text x="27.8" y="185.8">GND</text>
<text x="50.7" y="185.8">GND</text>
<text x="66" y="185.8">GND</text>
<text x="109.2" y="185.8">GND</text>
</g>
<g font-size="2.3" fill="#000080">
<text x="42.9" y="28.2">CN1</text>
<text x="251.3" y="25.6">LED1</text>
<text x="126.6" y="33.5">C1</text>
<text x="169.9" y="32.5">R1</text>
<text x="195.3" y="32.5">R2</text>
<text x="220.7" y="32.5">R3</text>
<text x="126.6" y="40.6">0.1uF</text>
<text x="165.8" y="38.1">Q1</text>
<text x="165.8" y="40.6">2SK4150</text>
<text x="169.9" y="36.6">180</text>
<text x="191.2" y="38.1">Q2</text>
<text x="191.2" y="40.6">2SK4150</text>
<text x="195.3" y="36.6">100</text>
<text x="216.7" y="38.1">Q3</text>
<text x="216.7" y="40.6">2SK4150</text>
<text x="220.7" y="36.6">100</text>
<text x="104" y="43.4">U1</text>
<text x="251.3" y="48.5">OSTA71A1D-A</text>
<text x="251.3" y="56.1">LED2</text>
<text x="169.9" y="63">R4</text>
<text x="195.3" y="63">R5</text>
<text x="220.7" y="63">R6</text>
<text x="165.8" y="68.6">Q4</text>
<text x="165.8" y="71.1">2SK4150</text>
<text x="169.9" y="67.1">180</text>
<text x="191.2" y="68.6">Q5</text>
<text x="191.2" y="71.1">2SK4150</text>
<text x="195.3" y="67.1">100</text>
<text x="216.7" y="68.6">Q6</text>
<text x="216.7" y="71.1">2SK4150</text>
<text x="220.7" y="67.1">100</text>
<text x="251.3" y="79">OSTA71A1D-A</text>
<text x="42.9" y="84.1">Header 20X2</text>
<text x="104" y="84.1">PCA9685PW</text>
<text x="251.3" y="86.6">LED3</text>
<text x="169.9" y="93.5">R7</text>
<text x="195.3" y="93.5">R8</text>
<text x="220.7" y="93.5">R9</text>
<text x="165.8" y="99.1">Q7</text>
<text x="165.8" y="101.6">2SK4150</text>
<text x="169.9" y="97.6">180</text>
<text x="191.2" y="99.1">Q8</text>
<text x="191.2" y="101.6">2SK4150</text>
<text x="195.3" y="97.6">100</text>
<text x="216.7" y="99.1">Q9</text>
<text x="216.7" y="101.6">2SK4150</text>
<text x="220.7" y="97.6">100</text>
<text x="251.3" y="109.5">OSTA71A1D-A</text>
<text x="30.2" y="119.7">R10</text>
<text x="37.9" y="119.7">5.1K</text>
<text x="45.5" y="119.7">SW1</text>
<text x="58.2" y="119.7">PUSH SW</text>
<text x="251.3" y="117.2">LED4</text>
<text x="169.9" y="124">R11</text>
<text x="195.3" y="124">R12</text>
<text x="220.7" y="124">R13</text>
<text x="30.2" y="127.3">R14</text>
<text x="37.9" y="127.3">5.1K</text>
<text x="45.5" y="127.3">SW2</text>
<text x="58.2" y="127.3">PUSH SW</text>
<text x="165.8" y="129.6">Q10</text>
<text x="169.9" y="128.1">180</text>
<text x="191.2" y="129.6">Q11</text>
<text x="195.3" y="128.1">100</text>
<text x="216.7" y="129.6">Q12</text>
<text x="220.7" y="128.1">100</text>
<text x="27.7" y="135">C2</text>
<text x="37.9" y="135">0.1uF</text>
<text x="101.2" y="134.5">D1</text>
<text x="165.8" y="132.2">2SK4150</text>
<text x="191.2" y="132.2">2SK4150</text>
<text x="216.7" y="132.2">2SK4150</text>
<text x="27.7" y="140">C3</text>
<text x="37.9" y="140">0.1uF</text>
<text x="85.9" y="139.3">R15</text>
<text x="85.9" y="143.3">1K</text>
<text x="251.3" y="140">OSTA71A1D-A</text>
<text x="91" y="149.5">R16</text>
<text x="101.2" y="145.4">LED0</text>
<text x="112.4" y="150">Q13</text>
<text x="251.3" y="147.7">LED5</text>
<text x="91" y="153.5">100</text>
<text x="112.4" y="152.5">2SK4150</text>
<text x="169.9" y="154.5">R17</text>
<text x="195.3" y="154.5">R18</text>
<text x="220.7" y="154.5">R19</text>
<text x="15" y="157.8">CN2</text>
<text x="37.6" y="158.6">PS1</text>
<text x="165.8" y="160.1">Q14</text>
<text x="169.9" y="158.6">180</text>
<text x="191.2" y="160.1">Q15</text>
<text x="195.3" y="158.6">100</text>
<text x="216.7" y="160.1">Q16</text>
<text x="220.7" y="158.6">100</text>
<text x="35.3" y="165.5">RLD16P110B</text>
<text x="70.7" y="166.8">C4</text>
<text x="165.8" y="162.7">2SK4150</text>
<text x="191.2" y="162.7">2SK4150</text>
<text x="216.7" y="162.7">2SK4150</text>
<text x="15" y="168">MJ-179P</text>
<text x="55.9" y="169.8">SBD1</text>
<text x="55.9" y="172.3">D Schottky</text>
<text x="70.7" y="169.3">100uF</text>
<text x="101.2" y="170.1">D2</text>
<text x="251.3" y="170.6">OSTA71A1D-A</text>
<text x="85.9" y="174.9">R20</text>
<text x="85.9" y="178.9">1K</text>
<text x="101.2" y="181">LED0</text>
</g>
</svg>
